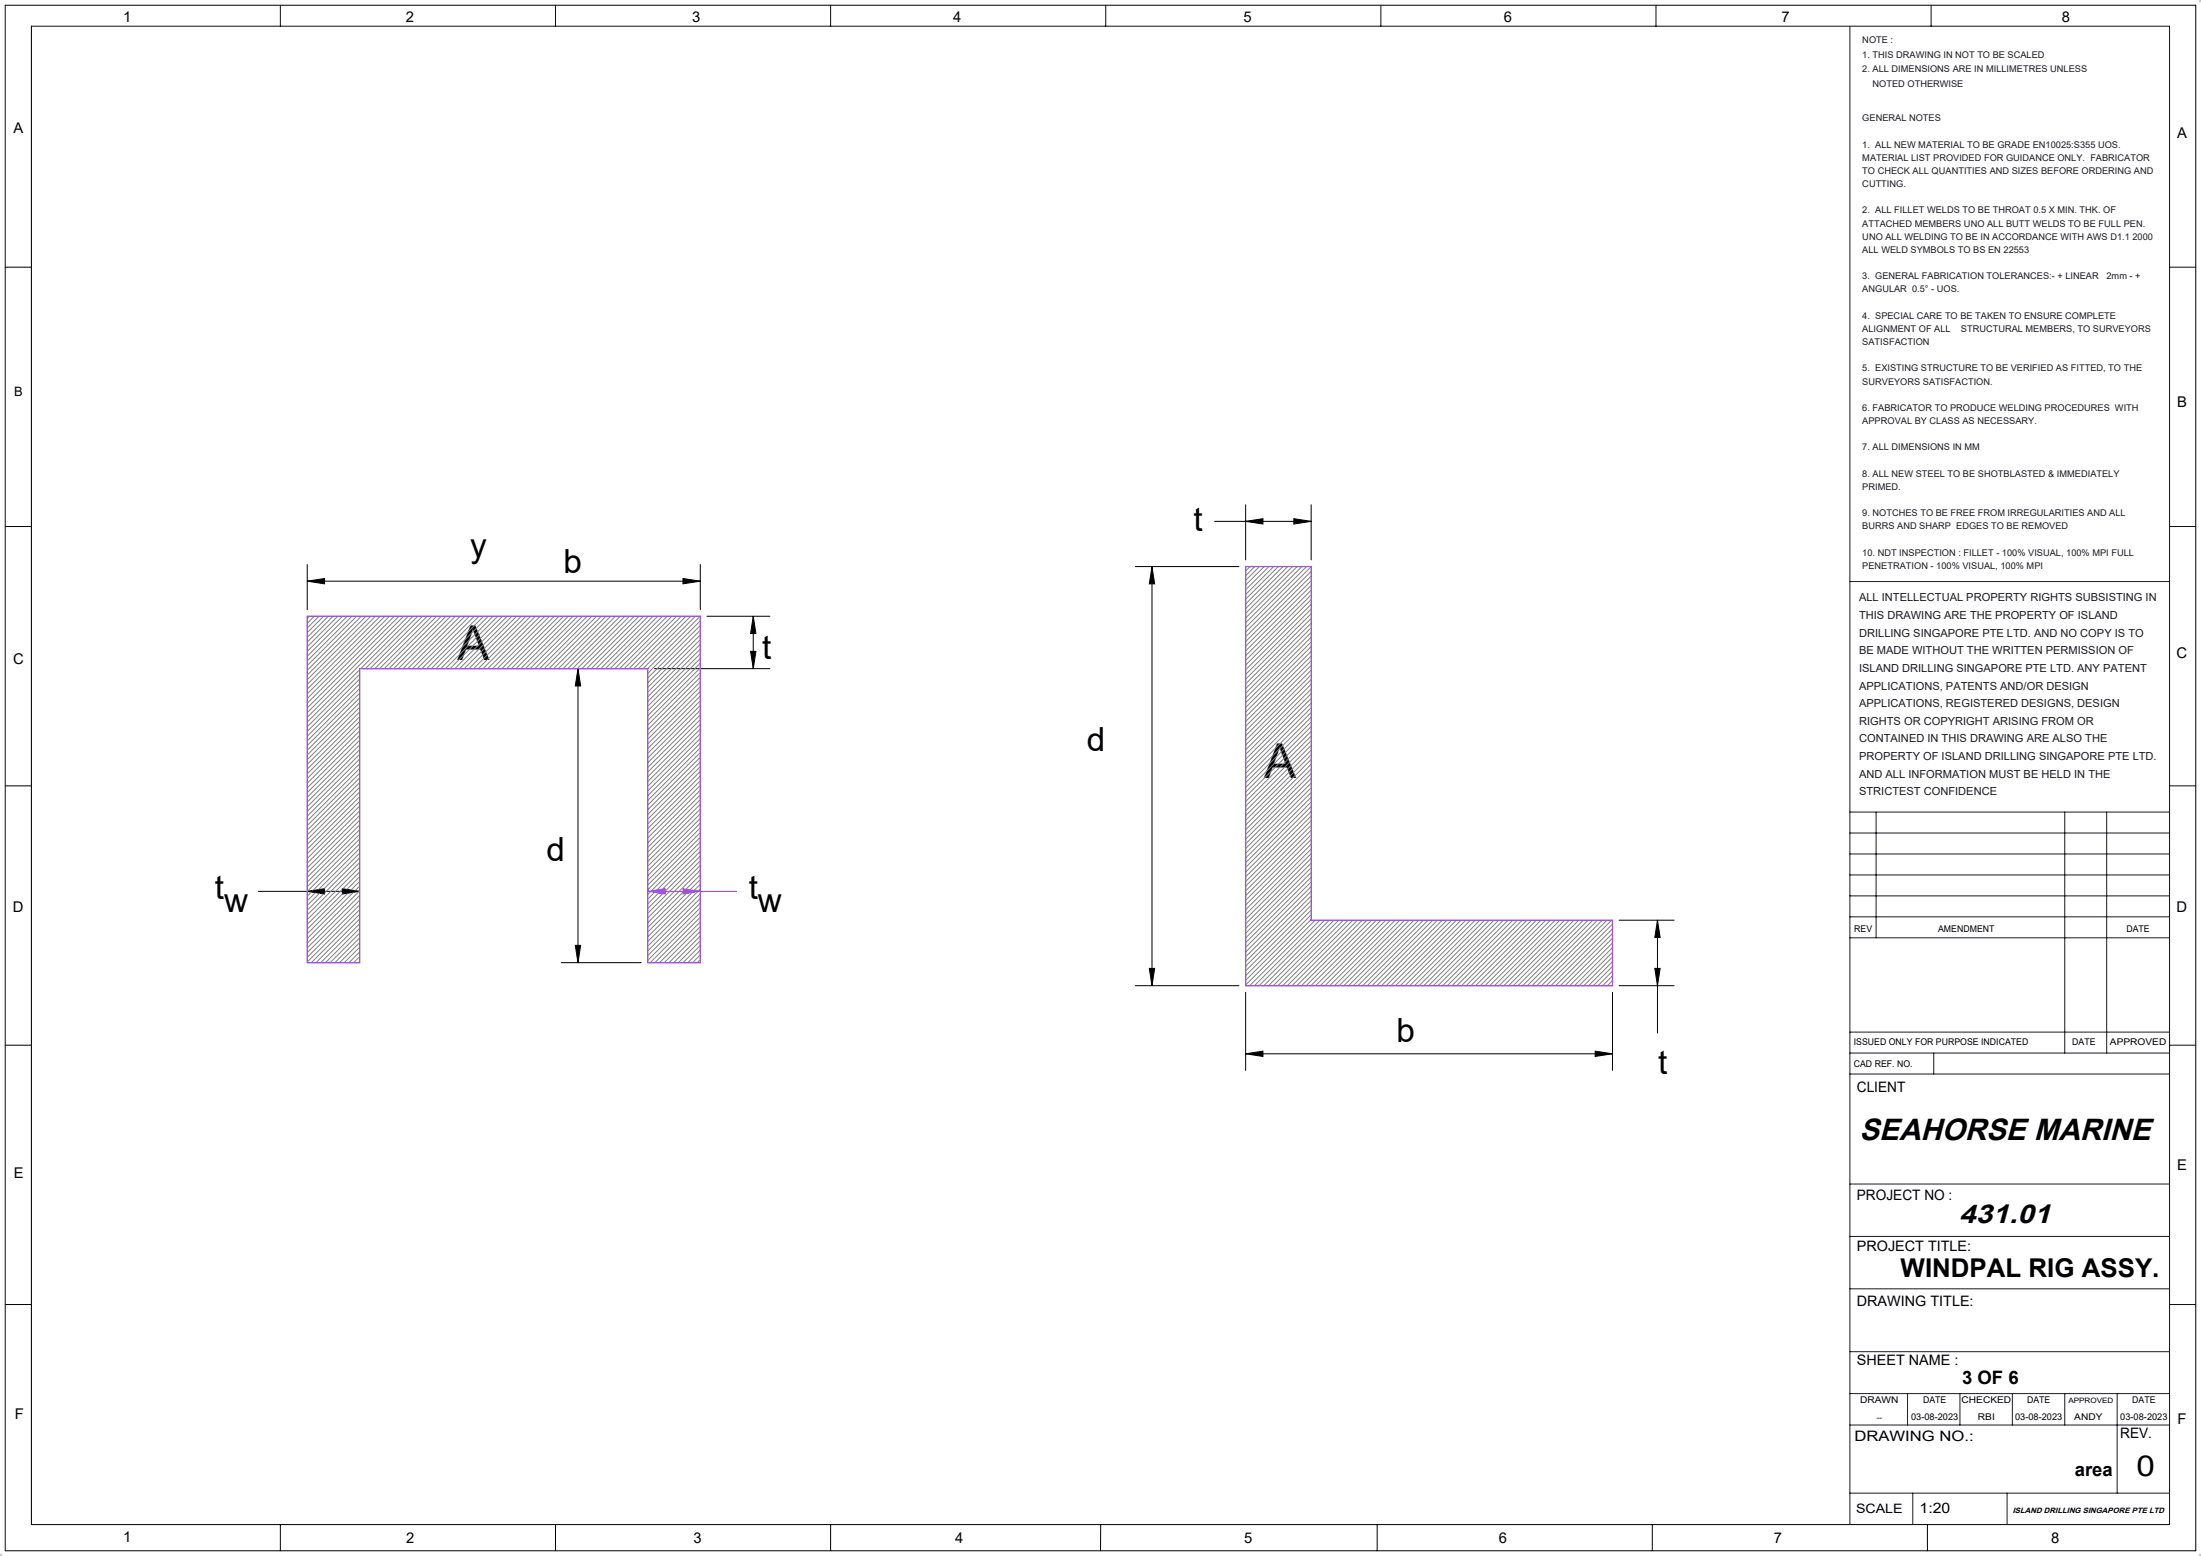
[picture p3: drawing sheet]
<svg xmlns="http://www.w3.org/2000/svg" width="420mm" height="297mm" viewBox="0 0 420 297" stroke-linecap="round" stroke-linejoin="round" font-family="sans-serif">
<g fill="none" stroke="#000" stroke-width=".19">
<path d="M1 1h418v295h-418M1 51h5M231.8 99.5h18.4M237.7 99.5l3.3-.5v1zM237.7 96.3v10.6M246.9 99l3.3 .5-3.3 .5zM250.2 96.3v10.6M1 100.5h5M58.6 110.9l3.3-.5v1zM58.6 107.8v8.6M58.6 110.9h75M130.3 110.4l3.3 .5-3.3 .5z"/>
<path d="M133.6 107.8v8.6M134.9 117.6h12M143.7 117.6v10M143.7 117.6l.5 3.3h-1zM216.6 108.1h19.8M219.8 108.1l.5 3.3h-1zM219.8 108.1v80M110.3 127.6v56.2M110.3 127.6l.5 3.3h-1zM124.9 127.6h22M143.2 124.3h1l-.5 3.3zM1 150h5"/>
<path d="M49.3 170.1h19.3M58.6 170.1l3.3-.5v1zM65.3 169.6l3.3 .5-3.3 .5zM309 175.6h10.5M316.3 175.6v21.6M316.3 175.6l.5 3.3h-1zM1 199.5h5M107.1 183.8h15.3M109.8 180.4h1l-.5 3.4zM216.6 188.1h19.8M219.3 184.8h1l-.5 3.3zM237.7 189.4v14.9"/>
<path d="M307.7 189.4v14.9M309 188.1h10.5M315.8 184.8h1l-.5 3.3zM237.7 201.1l3.3-.5v1.1zM237.7 201.1h70M304.4 200.6l3.3 .5-3.3 .6zM1 249h5M6 291h408M53.5 291v5M106 291v5M158.5 291v5M210 291v5"/>
<path d="M262.8 291v5M315.3 291v5M367.8 291v5"/>
</g>
<path d="M419.5 0h.5M419.9 0h.1M420 -.1v.6M420 0l-.4 .4M-.1 297h.6M0 297v.1M0 296.5v.6M.4 296.6l-.4 .5M419.5 297h.5M419.6 296.6l.4 .5M420 296.5v.6M420 297v.1" fill="none" stroke="#c0c0c0" stroke-width=".19"/>
<path d="M123.6 170.1l3.3-.5v1zM123.6 170.1h17M130.3 169.6l3.3 .5-3.3 .5z" fill="none" stroke="#a147e4" stroke-width=".19"/>
<g fill="none" stroke="#0f0f0f" stroke-width=".19">
<path d="M1 1v295M53.5 1v4M106 1v4M158.5 1v4M211 1v4M263.5 1v4M316 1v4M368.5 1v4M414 51h5M414 100.5h5M414 150h5M414 199.5h5"/>
<path d="M414 249h5M6 291v-286h408v286"/>
</g>
<g fill="none" stroke="#191924" stroke-width=".19">
<path d="M353 5v286M353 111h61M353 155h61M353 159h61M358 155v24M394 155v46M402 155v46M353 163h61M353 167h61M353 171h61M353 175h61M353 179h61"/>
<path d="M353 197h61M353 201h61M353 205h61M369 201v4M353 226h61M353 236h61M353 258h61M353 246h61M353 266h61M353 272h61M364 266v6M374 266v6"/>
<path d="M384 266v6M394 266v6M404 266v19M353 285h61M365 285v6M383 285v6"/>
</g>
<g fill="none" stroke="#808080" stroke-width=".19">
<path d="M59.1 117.6l-.5 .5M60 117.6l-1.4 1.4M60.9 117.6l-2.3 2.3M61.8 117.6l-3.2 3.2M62.7 117.6l-4.1 4.1M63.6 117.6l-5 5M64.5 117.6l-5.9 5.9M65.4 117.6l-6.8 6.8M66.3 117.6l-7.7 7.7M67.1 117.6l-8.5 8.6M68 117.6l-9.4 9.4M68.9 117.6l-10.3 10.3"/>
<path d="M69.8 117.6l-11.2 11.2M70.7 117.6l-12.1 12.1M71.6 117.6l-13 13M72.5 117.6l-13.9 13.9M73.4 117.6l-14.8 14.8M74.3 117.6l-15.7 15.7M75.2 117.6l-16.6 16.6M76.1 117.6l-17.5 17.5M77 117.6l-18.4 18.4M77.9 117.6l-19.3 19.3M78.8 117.6l-10 10M79.7 117.6l-10 10"/>
<path d="M80.6 117.6l-10 10M81.5 117.6l-10 10M82.4 117.6l-10 10M83.3 117.6l-10 10M84.2 117.6l-10 10M85.1 117.6l-10 10M86 117.6l-10 10M86.9 117.6l-10 10M87.8 117.6l-10 10M88.7 117.6l-10 10M89.6 117.6l-10 10M90.5 117.6l-10 10"/>
<path d="M91.4 117.6l-10 10M92.3 117.6l-10 10M93.2 117.6l-10 10M94.1 117.6l-10 10M95 117.6l-10 10M95.9 117.6l-10 10M96.8 117.6l-10 10M97.7 117.6l-10 10M98.6 117.6l-10 10M99.5 117.6l-10 10M100.4 117.6l-10 10M101.3 117.6l-10 10"/>
<path d="M102.2 117.6l-10 10M103.1 117.6l-10 10M104 117.6l-10 10M104.9 117.6l-10 10M105.8 117.6l-10 10M106.7 117.6l-10 10M107.6 117.6l-10 10M108.5 117.6l-10 10M109.4 117.6l-10 10M110.3 117.6l-10 10M111.2 117.6l-10 10M112.1 117.6l-10 10"/>
<path d="M112.9 117.6l-10 10M113.8 117.6l-10 10M114.7 117.6l-10 10M115.6 117.6l-10 10M116.5 117.6l-10 10M117.4 117.6l-10 10M118.3 117.6l-10 10M119.2 117.6l-10 10M120.1 117.6l-10 10M121 117.6l-10 10M121.9 117.6l-10 10M122.8 117.6l-10 10"/>
<path d="M123.7 117.6l-10 10M124.6 117.6l-10 10M125.5 117.6l-10 10M126.4 117.6l-10 10M127.3 117.6l-10 10M128.2 117.6l-10 10M129.1 117.6l-10 10M130 117.6l-10 10M130.9 117.6l-10 10M131.8 117.6l-10 10M132.7 117.6l-10 10M133.6 117.6l-10 10"/>
<path d="M133.6 118.5l-10 10M133.6 119.4l-10 10M238.5 108.1l-.8 .9M239.4 108.1l-1.7 1.8M240.3 108.1l-2.6 2.7M241.2 108.1l-3.5 3.6M242.1 108.1l-4.4 4.5M243 108.1l-5.3 5.4M243.9 108.1l-6.2 6.3M244.8 108.1l-7.1 7.2M245.7 108.1l-8 8.1M246.6 108.1l-8.9 9"/>
<path d="M247.5 108.1l-9.8 9.9M248.4 108.1l-10.7 10.8M249.3 108.1l-11.6 11.7M250.2 108.2l-12.5 12.5M250.2 109.1l-12.5 12.5M250.2 110l-12.5 12.5M250.2 110.9l-12.5 12.5M250.2 111.8l-12.5 12.5M250.2 112.7l-12.5 12.5M250.2 113.6l-12.5 12.5M250.2 114.4l-12.5 12.5M250.2 115.3l-12.5 12.5"/>
<path d="M250.2 116.2l-12.5 12.5M250.2 117.1l-12.5 12.5M250.2 118l-12.5 12.5M250.2 118.9l-12.5 12.5M250.2 119.8l-12.5 12.5M68.6 127.8l-10 10M68.6 128.7l-10 10M68.6 129.6l-10 10M68.6 130.5l-10 10M68.6 131.4l-10 10M68.6 132.3l-10 10M68.6 133.2l-10 10"/>
<path d="M68.6 134.1l-10 10M68.6 135l-10 10M68.6 135.9l-10 10M68.6 136.8l-10 10M68.6 137.7l-10 10M68.6 138.6l-10 10M68.6 139.5l-10 10M133.6 120.3l-10 10M133.6 121.2l-10 10M133.6 122.1l-10 10M133.6 123l-10 10M133.6 123.9l-10 10"/>
<path d="M133.6 124.8l-10 10M133.6 125.7l-10 10M133.6 126.6l-10 10M133.6 127.5l-10 10M133.6 128.4l-10 10M133.6 129.3l-10 10M133.6 130.2l-10 10M133.6 131.1l-10 10M133.6 132l-10 10M133.6 132.9l-10 10M133.6 133.8l-10 10M133.6 134.7l-10 10"/>
<path d="M133.6 135.6l-10 10M133.6 136.5l-10 10M133.6 137.4l-10 10M133.6 138.3l-10 10M133.6 139.2l-10 10M250.2 120.7l-12.5 12.5M250.2 121.6l-12.5 12.5M250.2 122.5l-12.5 12.5M250.2 123.4l-12.5 12.5M250.2 124.3l-12.5 12.5M250.2 125.2l-12.5 12.5M250.2 126.1l-12.5 12.5"/>
<path d="M250.2 127l-12.5 12.5M250.2 127.9l-12.5 12.5M250.2 128.8l-12.5 12.5M250.2 129.7l-12.5 12.5M250.2 130.6l-12.5 12.5M250.2 131.5l-12.5 12.5M250.2 132.4l-12.5 12.5M250.2 133.3l-12.5 12.5M250.2 134.2l-12.5 12.5M250.2 135.1l-12.5 12.5M250.2 136l-12.5 12.5M250.2 136.9l-12.5 12.5"/>
<path d="M250.2 137.8l-12.5 12.5M250.2 138.7l-12.5 12.5M250.2 139.6l-12.5 12.5M68.6 140.4l-10 10M68.6 141.3l-10 10M68.6 142.2l-10 10M68.6 143.1l-10 10M68.6 144l-10 10M68.6 144.9l-10 10M68.6 145.8l-10 10M68.6 146.7l-10 10M68.6 147.6l-10 10"/>
<path d="M68.6 148.5l-10 10M68.6 149.4l-10 10M68.6 150.3l-10 10M68.6 151.2l-10 10M68.6 152.1l-10 10M68.6 153l-10 10M68.6 153.9l-10 10M68.6 154.8l-10 10M68.6 155.7l-10 10M68.6 156.6l-10 10M68.6 157.5l-10 10M68.6 158.4l-10 10"/>
<path d="M68.6 159.3l-10 10M133.6 140.1l-10 10M133.6 141l-10 10M133.6 141.9l-10 10M133.6 142.7l-10 10.1M133.6 143.6l-10 10M133.6 144.5l-10 10M133.6 145.4l-10 10M133.6 146.3l-10 10M133.6 147.2l-10 10M133.6 148.1l-10 10M133.6 149l-10 10"/>
<path d="M133.6 149.9l-10 10M133.6 150.8l-10 10M133.6 151.7l-10 10M133.6 152.6l-10 10M133.6 153.5l-10 10M133.6 154.4l-10 10M133.6 155.3l-10 10M133.6 156.2l-10 10M133.6 157.1l-10 10M133.6 158l-10 10M133.6 158.9l-10 10M133.6 159.8l-10 10"/>
<path d="M250.2 140.5l-12.5 12.5M250.2 141.4l-12.5 12.5M250.2 142.3l-12.5 12.5M250.2 143.2l-12.5 12.5M250.2 144.1l-12.5 12.5M250.2 145l-12.5 12.5M250.2 145.9l-12.5 12.5M250.2 146.8l-12.5 12.5M250.2 147.7l-12.5 12.5M250.2 148.6l-12.5 12.5M250.2 149.5l-12.5 12.5M250.2 150.4l-12.5 12.5"/>
<path d="M250.2 151.3l-12.5 12.5M250.2 152.2l-12.5 12.5M250.2 153.1l-12.5 12.5M250.2 154l-12.5 12.5M250.2 154.9l-12.5 12.5M250.2 155.8l-12.5 12.5M250.2 156.7l-12.5 12.5M250.2 157.6l-12.5 12.5M250.2 158.5l-12.5 12.5M250.2 159.4l-12.5 12.5M68.6 160.2l-10 10M68.6 161.1l-10 10"/>
<path d="M68.6 162l-10 10M68.6 162.8l-10 10M68.6 163.7l-10 10M68.6 164.6l-10 10M68.6 165.5l-10 10M68.6 166.4l-10 10M68.6 167.3l-10 10M68.6 168.2l-10 10M68.6 169.1l-10 10M68.6 170l-10 10M68.6 170.9l-10 10M68.6 171.8l-10 10"/>
<path d="M68.6 172.7l-10 10M68.6 173.6l-10 10M68.6 174.5l-9.2 9.3M68.6 175.4l-8.3 8.4M68.6 176.3l-7.4 7.5M68.6 177.2l-6.5 6.6M68.6 178.1l-5.6 5.7M68.6 179l-4.7 4.8M68.6 179.9l-3.8 3.9M133.6 160.7l-10 10M133.6 161.6l-10 10M133.6 162.5l-10 10"/>
<path d="M133.6 163.4l-10 10M133.6 164.3l-10 10M133.6 165.2l-10 10M133.6 166.1l-10 10M133.6 167l-10 10M133.6 167.9l-10 10M133.6 168.8l-10 10M133.6 169.7l-10 10M133.6 170.6l-10 10M133.6 171.5l-10 10M133.6 172.4l-10 10M133.6 173.3l-10 10"/>
<path d="M133.6 174.2l-9.5 9.6M133.6 175.1l-8.6 8.7M133.6 176l-7.7 7.8M133.6 176.9l-6.8 6.9M133.6 177.8l-5.9 6M133.6 178.7l-5.1 5.1M133.6 179.6l-4.2 4.2M250.2 160.2l-12.5 12.5M250.2 161.1l-12.5 12.5M250.2 162l-12.5 12.5M250.2 162.9l-12.5 12.5M250.2 163.8l-12.5 12.5"/>
<path d="M250.2 164.7l-12.5 12.5M250.2 165.6l-12.5 12.5M250.2 166.5l-12.5 12.5M250.2 167.4l-12.5 12.5M250.2 168.3l-12.5 12.5M250.2 169.2l-12.5 12.5M250.2 170.1l-12.5 12.5M250.2 171l-12.5 12.5M250.2 171.9l-12.5 12.5M250.2 172.8l-12.5 12.5M250.2 173.7l-12.5 12.5M250.2 174.6l-12.5 12.5"/>
<path d="M250.2 175.5l-12.5 12.5M251 175.6l-12.5 12.5M251.9 175.6l-12.5 12.5M252.8 175.6l-12.5 12.5M253.7 175.6l-12.5 12.5M254.6 175.6l-12.5 12.5M255.5 175.6l-12.5 12.5M256.4 175.6l-12.5 12.5M257.3 175.6l-12.5 12.5M258.1 175.6l-12.5 12.5M259 175.6l-12.5 12.5M259.9 175.6l-12.5 12.5"/>
<path d="M260.8 175.6l-12.5 12.5M261.7 175.6l-12.5 12.5M262.6 175.6l-12.5 12.5M263.5 175.6l-12.5 12.5M264.4 175.6l-12.5 12.5M265.3 175.6l-12.5 12.5M266.2 175.6l-12.5 12.5M267.1 175.6l-12.5 12.5M268 175.6l-12.5 12.5M268.9 175.6l-12.5 12.5M269.8 175.6l-12.5 12.5M270.7 175.6l-12.5 12.5"/>
<path d="M271.6 175.6l-12.5 12.5M272.5 175.6l-12.5 12.5M273.4 175.6l-12.5 12.5M274.3 175.6l-12.5 12.5M275.2 175.6l-12.5 12.5M276.1 175.6l-12.5 12.5M277 175.6l-12.5 12.5M277.9 175.6l-12.5 12.5M278.8 175.6l-12.5 12.5M279.7 175.6l-12.5 12.5M280.6 175.6l-12.5 12.5M281.5 175.6l-12.5 12.5"/>
<path d="M282.4 175.6l-12.5 12.5M283.3 175.6l-12.5 12.5M284.2 175.6l-12.5 12.5M285.1 175.6l-12.5 12.5M286 175.6l-12.5 12.5M286.9 175.6l-12.5 12.5M287.8 175.6l-12.5 12.5M288.7 175.6l-12.5 12.5M289.6 175.6l-12.5 12.5M290.5 175.6l-12.5 12.5M291.4 175.6l-12.5 12.5M292.3 175.6l-12.5 12.5"/>
<path d="M293.2 175.6l-12.5 12.5M294.1 175.6l-12.5 12.5M295 175.6l-12.5 12.5M295.9 175.6l-12.5 12.5M296.8 175.6l-12.5 12.5M297.7 175.6l-12.5 12.5M298.6 175.6l-12.5 12.5M299.5 175.6l-12.5 12.5M300.4 175.6l-12.5 12.5M301.3 175.6l-12.5 12.5M302.2 175.6l-12.5 12.5M303.1 175.6l-12.5 12.5"/>
<path d="M303.9 175.6l-12.5 12.5M304.8 175.6l-12.5 12.5M305.7 175.6l-12.5 12.5M306.6 175.6l-12.5 12.5M307.5 175.6l-12.5 12.5M307.7 176.4l-11.8 11.7M307.7 177.3l-10.9 10.8M307.7 178.2l-10 9.9M307.7 179.1l-9.1 9M307.7 180l-8.2 8.1M68.6 180.8l-2.9 3M68.6 181.7l-2 2.1"/>
<path d="M68.6 182.6l-1.1 1.2M68.6 183.5l-.2 .3M133.6 180.5l-3.3 3.3M133.6 181.4l-2.4 2.4M133.6 182.3l-1.5 1.5M133.6 183.2l-.6 .6M307.7 180.9l-7.3 7.2M307.7 181.8l-6.4 6.3M307.7 182.7l-5.5 5.4M307.7 183.6l-4.6 4.5M307.7 184.5l-3.7 3.6M307.7 185.4l-2.8 2.7"/>
<path d="M307.7 186.3l-1.9 1.8M307.7 187.2l-1 .9M307.7 188.1h-.1"/>
</g>
<path d="M58.6 117.6h75v66.2h-10v-56.2h-55v56.2h-10zM237.7 108.1h12.5v67.5h57.5v12.5h-70z" fill="none" stroke="#a147e4" stroke-width=".25"/>
<g fill="#000">
<path d="M58.6 110.9l3.3-.5v1zM130.3 110.4l3.3 .5-3.3 .5zM58.6 170.1l3.3-.5v1zM65.3 169.6l3.3 .5-3.3 .5zM237.7 201.1l3.3-.5v1.1zM304.4 200.6l3.3 .5-3.3 .6zM237.7 99.5l3.3-.5v1zM246.9 99l3.3 .5-3.3 .5z"/>
<path d="M143.7 117.6l.5 3.3h-1zM143.2 124.3h1l-.5 3.3z"/>
<path d="M219.8 108.1l.5 3.3h-1zM219.3 184.8h1l-.5 3.3z"/>
<path d="M109.8 180.4h1l-.5 3.4zM110.3 127.6l.5 3.3h-1z"/>
<path d="M315.8 184.8h1l-.5 3.3zM316.3 175.6l.5 3.3h-1z"/>
</g>
<path d="M123.6 170.1l3.3-.5v1zM130.3 169.6l3.3 .5-3.3 .5z" fill="#a147e4"/>
<g font-size="9.2">
<text x="87.3" y="125.9">A</text>
<text x="241.2" y="148.5">A</text>
</g>
<g font-size="6.3">
<text x="227.7" y="101.3">t</text>
<text x="89.7" y="106.2">y</text>
<text x="107.5" y="109.3">b</text>
<text x="145.4" y="125.7">t</text>
<text x="207.4" y="143.3">d</text>
<text x="104.3" y="164.4">d</text>
<text x="41" y="171.6">t</text>
<text x="142.9" y="171.6">t</text>
<text x="42.8" y="174.1">w</text>
<text x="144.6" y="174.1">w</text>
<text x="266.5" y="198.8">b</text>
<text x="316.4" y="205.1">t</text>
</g>
<text font-size="5.8" x="354.8" y="217.6">SEAHORSE MARINE</text>
<text font-size="5.5" x="407.7" y="281.7">0</text>
<text font-size="5.1" x="373.8" y="233.4">431.01</text>
<text font-size="4.9" x="362.7" y="243.7">WINDPAL RIG ASSY.</text>
<g font-size="3.5">
<text x="374.4" y="264.1">3 OF 6</text>
<text x="395.9" y="281.8">area</text>
</g>
<g font-size="2.8">
<text x="23.5" y="4.2">1</text>
<text x="77.4" y="4.2">2</text>
<text x="132.1" y="4.2">3</text>
<text x="181.9" y="4.2">4</text>
<text x="237.3" y="4.2">5</text>
<text x="287" y="4.2">6</text>
<text x="339.9" y="4.2">7</text>
<text x="393.5" y="4.2">8</text>
<text x="2.6" y="25.4">A</text>
<text x="415.4" y="26.4">A</text>
<text x="415.4" y="77.6">B</text>
<text x="415.4" y="125.5">C</text>
<text x="2.5" y="126.7">C</text>
<text x="2.4" y="174.1">D</text>
<text x="415.4" y="174.1">D</text>
<text x="2.6" y="224.8">E</text>
<text x="415.4" y="223.3">E</text>
<text x="2.8" y="270.8">F</text>
<text x="415.5" y="271.8">F</text>
<text x="23.5" y="294.3">1</text>
<text x="77.5" y="294.5">2</text>
<text x="132.3" y="294.5">3</text>
<text x="182.3" y="294.5">4</text>
<text x="237.4" y="294.5">5</text>
<text x="286" y="294.5">6</text>
<text x="338.5" y="294.5">7</text>
<text x="391.4" y="294.5">8</text>
</g>
<g font-size="2.7">
<text x="354.3" y="208.4">CLIENT</text>
<text x="354.3" y="229.1">PROJECT NO :</text>
<text x="354.3" y="238.8">PROJECT TITLE:</text>
<text x="354.3" y="249.3">DRAWING TITLE:</text>
<text x="354.3" y="260.6">SHEET NAME :</text>
<text x="353.9" y="275.1">DRAWING NO.:</text>
<text x="404.6" y="274.6">REV.</text>
<text x="366.3" y="288.7">1:20</text>
</g>
<g font-size="2.5">
<text x="2.7" y="75.6">B</text>
<text x="354.2" y="288.7">SCALE</text>
</g>
<g font-size="2.1" fill="#191924">
<text x="354.8" y="114.8">ALL INTELLECTUAL PROPERTY RIGHTS SUBSISTING IN</text>
<text x="354.8" y="118.1">THIS DRAWING ARE THE PROPERTY OF ISLAND</text>
<text x="354.8" y="121.5">DRILLING SINGAPORE PTE LTD. AND NO COPY IS TO</text>
<text x="354.8" y="124.9">BE MADE WITHOUT THE WRITTEN PERMISSION OF</text>
<text x="354.8" y="128.2">ISLAND DRILLING SINGAPORE PTE LTD. ANY PATENT</text>
<text x="354.8" y="131.6">APPLICATIONS, PATENTS AND/OR DESIGN</text>
<text x="354.8" y="135">APPLICATIONS, REGISTERED DESIGNS, DESIGN</text>
<text x="354.8" y="138.4">RIGHTS OR COPYRIGHT ARISING FROM OR</text>
<text x="354.8" y="141.7">CONTAINED IN THIS DRAWING ARE ALSO THE</text>
<text x="354.8" y="145.1">PROPERTY OF ISLAND DRILLING SINGAPORE PTE LTD.</text>
<text x="354.8" y="148.5">AND ALL INFORMATION MUST BE HELD IN THE</text>
<text x="354.8" y="151.8">STRICTEST CONFIDENCE</text>
</g>
<g font-size="1.8" fill="#191924">
<text x="355.4" y="8.2">NOTE :</text>
<text x="355.4" y="11">1. THIS DRAWING IN NOT TO BE SCALED</text>
<text x="355.4" y="13.8">2. ALL DIMENSIONS ARE IN MILLIMETRES UNLESS</text>
<text x="357.3" y="16.5">NOTED OTHERWISE</text>
<text x="355.4" y="23.1">GENERAL NOTES</text>
<text x="355.4" y="28.2">1. ALL NEW MATERIAL TO BE GRADE EN10025:S355 UOS.</text>
<text x="355.4" y="30.7">MATERIAL LIST PROVIDED FOR GUIDANCE ONLY. FABRICATOR</text>
<text x="355.4" y="33.2">TO CHECK ALL QUANTITIES AND SIZES BEFORE ORDERING AND</text>
<text x="355.4" y="35.7">CUTTING.</text>
<text x="355.4" y="40.7">2. ALL FILLET WELDS TO BE THROAT 0.5 X MIN. THK. OF</text>
<text x="355.4" y="43.2">ATTACHED MEMBERS UNO ALL BUTT WELDS TO BE FULL PEN.</text>
<text x="355.4" y="45.8">UNO ALL WELDING TO BE IN ACCORDANCE WITH AWS D1.1 2000</text>
<text x="355.4" y="48.3">ALL WELD SYMBOLS TO BS EN 22553</text>
<text x="355.4" y="53.3">3. GENERAL FABRICATION TOLERANCES:- + LINEAR</text>
<text x="402" y="53.3">2mm - +</text>
<text x="355.4" y="55.8">ANGULAR 0.5° - UOS.</text>
<text x="355.4" y="60.8">4. SPECIAL CARE TO BE TAKEN TO ENSURE COMPLETE</text>
<text x="355.4" y="63.3">ALIGNMENT OF ALL</text>
<text x="355.4" y="65.9">SATISFACTION</text>
<text x="374.2" y="63.3">STRUCTURAL MEMBERS, TO SURVEYORS</text>
<text x="355.4" y="70.9">5. EXISTING STRUCTURE TO BE VERIFIED AS FITTED, TO THE</text>
<text x="355.4" y="73.4">SURVEYORS SATISFACTION.</text>
<text x="355.4" y="78.4">6. FABRICATOR TO PRODUCE WELDING PROCEDURES WITH</text>
<text x="355.4" y="80.9">APPROVAL BY CLASS AS NECESSARY.</text>
<text x="355.4" y="86">7. ALL DIMENSIONS IN MM</text>
<text x="355.4" y="91">8. ALL NEW STEEL TO BE SHOTBLASTED &amp; IMMEDIATELY</text>
<text x="355.4" y="93.5">PRIMED.</text>
<text x="355.4" y="98.5">9. NOTCHES TO BE FREE FROM IRREGULARITIES AND ALL</text>
<text x="355.4" y="101.1">BURRS AND SHARP EDGES TO BE REMOVED</text>
<text x="355.4" y="106.1">10. NDT INSPECTION : FILLET - 100% VISUAL, 100% MPI FULL</text>
<text x="355.4" y="108.6">PENETRATION - 100% VISUAL, 100% MPI</text>
</g>
<g font-size="1.8">
<text x="353.8" y="177.8">REV</text>
<text x="369.8" y="177.8">AMENDMENT</text>
<text x="405.8" y="177.8">DATE</text>
<text x="353.7" y="199.5">ISSUED ONLY FOR PURPOSE INDICATED</text>
<text x="353.7" y="203.7">CAD REF. NO.</text>
<text x="395.4" y="199.5">DATE</text>
<text x="402.6" y="199.5">APPROVED</text>
<text x="354.9" y="267.8">DRAWN</text>
<text x="367" y="267.8">DATE</text>
<text x="374.3" y="267.8">CHECKED</text>
<text x="386.8" y="267.8">DATE</text>
<text x="406.9" y="267.8">DATE</text>
<text x="364.7" y="271.1">03-08-2023</text>
<text x="377.4" y="271.1">RBI</text>
<text x="384.5" y="271.1">03-08-2023</text>
<text x="395.8" y="271.1">ANDY</text>
<text x="404.6" y="271.1">03-08-2023</text>
</g>
<text font-size="1.5" x="384.1" y="288.7">ISLAND DRILLING SINGAPORE PTE LTD</text>
<g font-size="1.4">
<text x="394.7" y="267.8">APPROVED</text>
<text x="358.2" y="271.1">--</text>
</g>
</svg>
